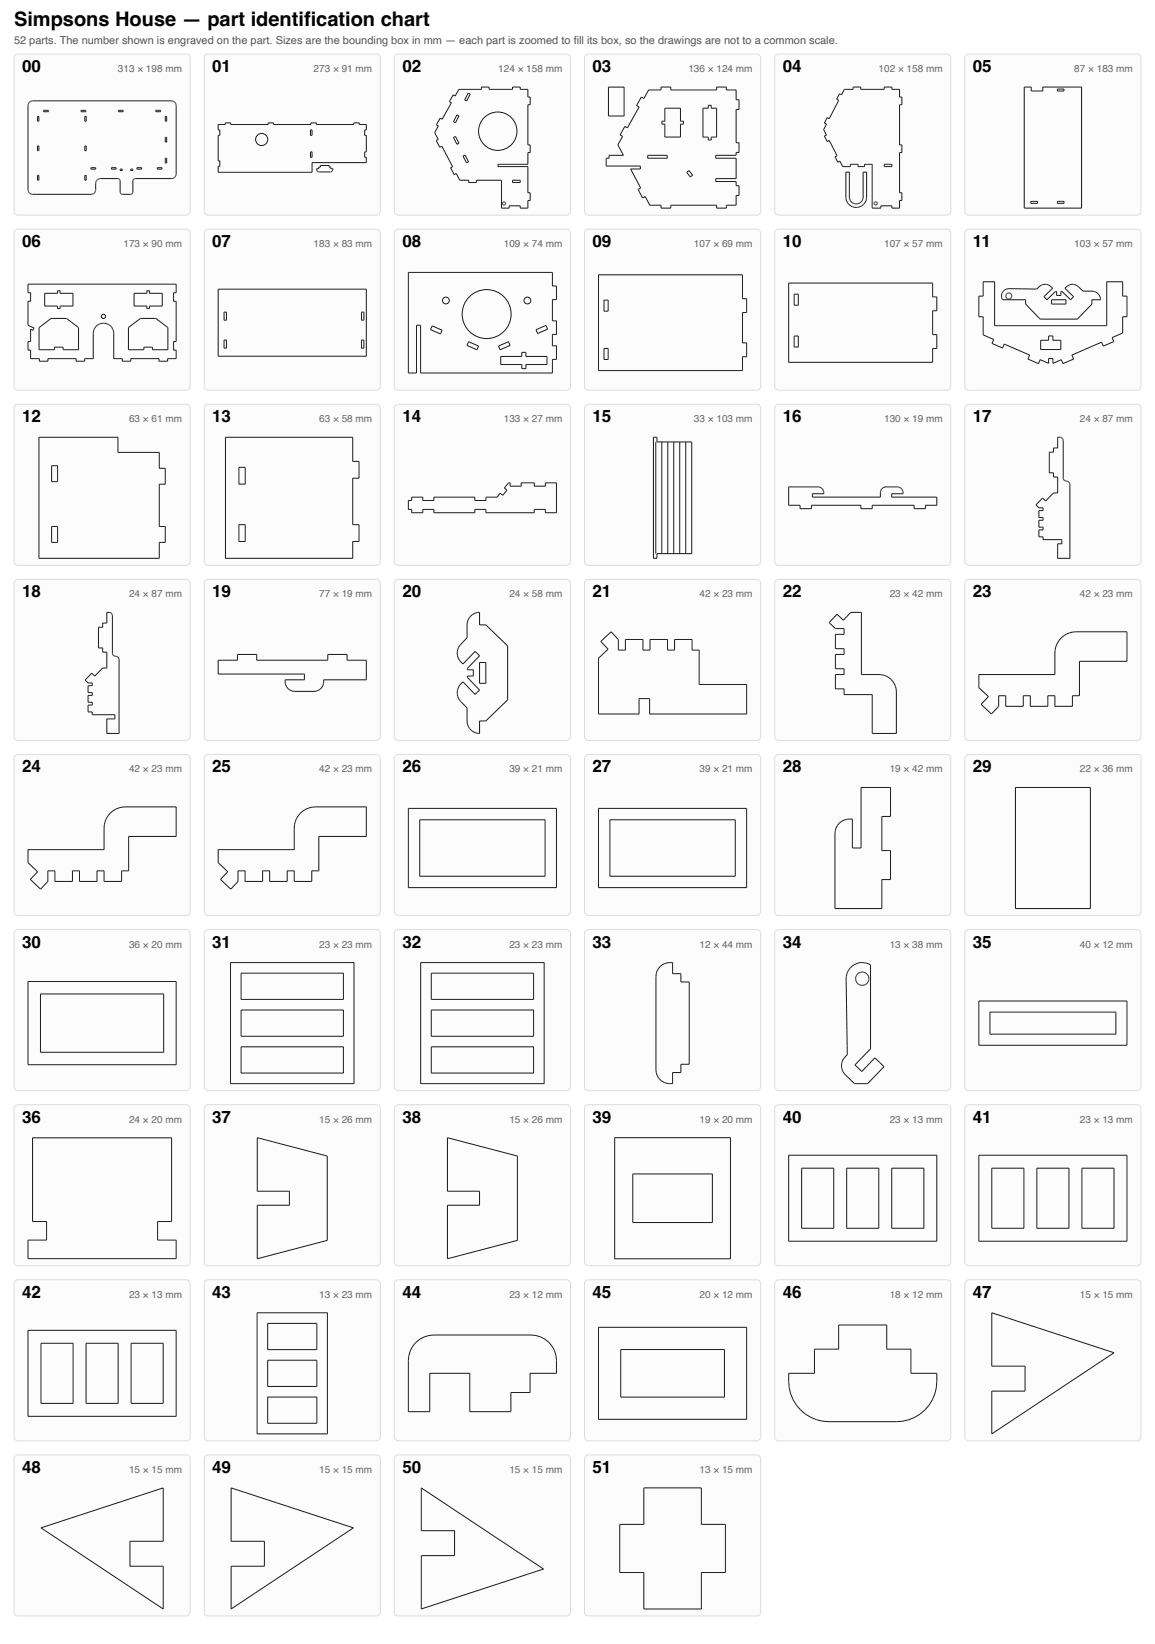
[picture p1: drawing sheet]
<svg xmlns="http://www.w3.org/2000/svg" width="611mm" height="869mm" viewBox="0 0 611 869" stroke-linecap="round" stroke-linejoin="round" font-family="sans-serif">
<path d="M8 29h2h88h2l1 2v81l-1 1-2 1h-88l-2-1-1-1v-81z" fill="#fcfcfc" stroke="#ddd" stroke-width=".53"/>
<g fill="none" stroke="#1a1a1a" stroke-width=".53">
<path d="M16 54l-1 2v44l1 2 1 1h32l1-2 1-5 2-2M16 54l1-1h74l2 2M16 54h.1M23 58h3v1h-3zM43 58h2v1h-2zM63 58h2v1h-2zM82 58h3v1h-3zM93 55h.1M93 55v38M20 62h1v2h-1zM20 77h1v3h-1zM45 77h1v3h-1z"/>
<path d="M45 62h1v2h-1zM87 62h1v2h-1zM87 73h1v2h-1zM20 93h1v2h-1zM45 93h1v2h-1zM48 89h3h-3zM53 94h9l1 1M53 94h.1M59 89h2h-2zM63 95h.1M63 95l1 7M64 89h1v1h-1z"/>
<path d="M69 89h1v1h-1zM72 89h3h-3zM83 89h3h-3zM87 84h1v2h-1zM93 93l-2 1-20 1h-1v7M93 93h.1M64 102h.1M64 102l1 1h4l1-1M70 102h.1"/>
</g>
<path d="M109 29h1h89h1l1 2v81l-1 1-1 1h-89l-1-1-1-1v-81z" fill="#fcfcfc" stroke="#ddd" stroke-width=".53"/>
<g fill="none" stroke="#1a1a1a" stroke-width=".53">
<path d="M115 66h4v-1h3v1h20v-1h3v1h19v-1h3v1h20v-1h3v1h4v3h-1v3h1v8h-1v3h1v3h-29v5h-50v-3h1v-3h-1v-13h1v-3h-1zM164 69h1v3h-1zM164 80h1v3h-1zM167 89h2v-2h5v1h1v1l1 1-1 1h-6h-1z"/>
<circle cx="138" cy="74" r="3"/>
</g>
<path d="M209 29h2h89h1l1 2v81l-1 1-1 1h-89l-2-1-1-1v-81z" fill="#fcfcfc" stroke="#ddd" stroke-width=".53"/>
<g fill="none" stroke="#1a1a1a" stroke-width=".53">
<path d="M240 50l1 1 2-4h12v-1h4v1h12v-1h4v1h4v4h1v4h-1v22h1v4h-1v6h-16v1h16v14h1v4h-1v4h-4v-1h-6v1h-4v-15h-13v2h-4v-2h-5l-2-3h-1l-2-3 1-1-5-11-1 1-2-4h1l-2-4 2-3-1-1 2-4 1 1 5-9h-1zM248 49l1 1-2 3h-1zM240 73l1-1 2 4h-1zM242 61h1l-2 4-1-1zM245 83l1-1 2 4h-1zM271 95h4v2h-4zM266 108h.1M266 107v1M266 107h.1M266 108h1M266 107h1M267 107h.1"/>
<path d="M267 108h.1M267 107v1"/>
<circle cx="263" cy="69" r="10"/>
</g>
<path d="M310 29h1h89h2v2v81v1l-2 1h-89l-1-1-1-1v-81z" fill="#fcfcfc" stroke="#ddd" stroke-width=".53"/>
<path d="M322 46h8v15h-8zM339 51l1 1 3-4h7v-2h5v2h24v-2h5v2h5v5h2v5h-2v17h2v6h-2v1h-11v2h11v10h-11v2h11v2h2v5h-2v6h-5v1h-5v-1h-24v1h-5v-1h-6l-3-5-1 1-3-5 2-1-6-10h6v-1h-19v-4h2v-2h8l-3-5 2-5-1-1 2-4 2 1 6-11-1-1zM352 57h8v7h1v2h-1v6h-8v-6h-2v-2h2zM372 57h2v-1h2v1h3v16h-3v1h-2v-1h-2zM342 82h11v2h-11zM363 91l1-1 2 3-1 1z" fill="none" stroke="#1a1a1a" stroke-width=".53"/>
<path d="M410 29h2h89h1l1 2v81l-1 1-1 1h-89l-2-1v-1v-81z" fill="#fcfcfc" stroke="#ddd" stroke-width=".53"/>
<g fill="none" stroke="#1a1a1a" stroke-width=".53">
<path d="M444 50h1l1-3h5v-1h4v1h12v-1h5v1h4v4h1v4h-1v22h1v4h-1v21h1v4h-1v4h-4v-1h-6v1h-5v-23h-4v1h-3v-1h-4v1h-4l-2-3-1 1-2-3 2-1-5-8-1 1-1-3 1-1-2-2 2-3-1-1 1-3 1 1 5-10-1-1zM447 91h2v13a4 4 0 0 0 4 4 4 4 0 0 0 3-4v-13h2v13a5 5 0 0 1-5 6 5 5 0 0 1-6-6zM467 87h5v1h-5zM462 108h.1M462 107v1M462 107h.1M462 108h1M463 108h.1M463 107h-1M463 107h.1M463 107h1M464 108h-1"/>
<path d="M464 108h.1M464 107h.1M464 107v1"/>
</g>
<path d="M511 29h1h89h2v2v81v1l-2 1h-89l-1-1-1-1v-81z" fill="#fcfcfc" stroke="#ddd" stroke-width=".53"/>
<path d="M542 46h3v2h6v-2h21v64h-30zM559 47h4v1h-4zM545 106h4v2h-4zM559 106h4v2h-4z" fill="none" stroke="#1a1a1a" stroke-width=".53"/>
<path d="M8 122l2-1h88l2 1 1 1v81l-1 2h-2h-88h-2l-1-2v-81z" fill="#fcfcfc" stroke="#ddd" stroke-width=".53"/>
<g fill="none" stroke="#1a1a1a" stroke-width=".53">
<path d="M15 150h78v5h-1v4h1v22h-1v4h1v5h-4v1h-5v-1h-15v1h-4v-1h-5v-14a5 5 0 0 0-5-5 5 5 0 0 0-6 5v14h-4v1h-5v-1h-15v1h-4v-1h-5v-5h-1v-4h1v-7l1 1 1-2-3-1v-13h1v-4h-1zM24 155h6v-1h2v1h7v7h-7v1h-2v-1h-6zM71 155h7v-1h1v1h7v7h-7v1h-1v-1h-7zM21 173l6-5h8l7 5v12h-9v-1h-4v1h-8zM68 173l6-5h8l7 5v12h-8v-1h-5v1h-8z"/>
<circle cx="55" cy="167" r="1.1"/>
</g>
<path d="M109 122l1-1h89l1 1 1 1v81l-1 2h-1h-89h-1l-1-2v-81z" fill="#fcfcfc" stroke="#ddd" stroke-width=".53"/>
<path d="M115 153h79v35h-79zM118 180h2v4h-2zM118 165h2v4h-2zM191 165h1v4h-1zM191 180h1v4h-1z" fill="none" stroke="#1a1a1a" stroke-width=".53"/>
<path d="M209 122l2-1h89l1 1 1 1v81l-1 2h-1h-89h-2l-1-2v-81z" fill="#fcfcfc" stroke="#ddd" stroke-width=".53"/>
<g fill="none" stroke="#1a1a1a" stroke-width=".53">
<path d="M216 144h76v7h2v7h-2v12h2v7h-2v6h2v7h-2v7h-70v-25h-2v25h-4zM228 172l6 3-1 2-5-3zM283 174l6-2 1 2-6 2zM248 181l5 2-1 2-5-2zM264 183l5-2 1 2-6 2zM265 188h11v-2h2v2h11v5h-11v2h-2v-2h-11z"/>
<circle cx="236" cy="159" r="1.8"/>
<circle cx="279" cy="159" r="1.8"/>
<circle cx="257" cy="166" r="13"/>
</g>
<path d="M310 122l1-1h89l2 1v1v81v2h-2h-89h-1l-1-2v-81z" fill="#fcfcfc" stroke="#ddd" stroke-width=".53"/>
<path d="M316 145h77v13h2v7h-2v16h2v8h-2v7h-77zM319 159h3v6h-3zM319 184h3v6h-3z" fill="none" stroke="#1a1a1a" stroke-width=".53"/>
<path d="M410 122l2-1h89l1 1 1 1v81l-1 2h-1h-89h-2v-2v-81z" fill="#fcfcfc" stroke="#ddd" stroke-width=".53"/>
<path d="M417 150h76v7h2v7h-2v13h2v7h-2v8h-76zM420 156h2v5h-2zM420 178h2v6h-2z" fill="none" stroke="#1a1a1a" stroke-width=".53"/>
<path d="M511 122l1-1h89l2 1v1v81v2h-2h-89h-1l-1-2v-81z" fill="#fcfcfc" stroke="#ddd" stroke-width=".53"/>
<path d="M520 149h6v23h59v-23h9v8h2v11h-2v8l-6 3 1 2-6 2-1-2-15 7 1 2-6 2-1-2-4 2v-2h-3v2l-4-2-1 2-6-2 1-2-13-6-1 2-6-2 1-2-5-3v-9h-2v-11h2zM531 154l2-1h15a5 5 0 0 1 9-1l-5 5 2 2 4-5h1v2h2v-2l5 5 2-2-5-5a5 5 0 0 1 7 0l3 2h4a5 5 0 0 1 5 5h-5v2l-7 8h-20l-8-8v-2h-12v-3zM532 158a1.6 1.6 0 0 1 0-3 1.6 1.6 0 0 1 2 0 1.6 1.6 0 0 1 1 3M532 158h.1M532 158h1h2M535 158h.1M556 159h8v2h-8zM550 180h4v-2h3v2h4v5h-11z" fill="none" stroke="#1a1a1a" stroke-width=".53"/>
<path d="M8 214h2h88h2l1 2v81l-1 1-2 1h-88l-2-1-1-1v-81z" fill="#fcfcfc" stroke="#ddd" stroke-width=".53"/>
<path d="M21 231h41v8h22v9h3v8h-3v22h3v9h-3v8h-63zM27 246h3v9h-3zM27 278h3v9h-3z" fill="none" stroke="#1a1a1a" stroke-width=".53"/>
<path d="M109 214h1h89h1l1 2v81l-1 1-1 1h-89l-1-1-1-1v-81z" fill="#fcfcfc" stroke="#ddd" stroke-width=".53"/>
<path d="M119 231h67v13h4v9h-4v24h4v9h-4v9h-67zM126 247h4v9h-4zM126 277h4v9h-4z" fill="none" stroke="#1a1a1a" stroke-width=".53"/>
<path d="M209 214h2h89h1l1 2v81l-1 1-1 1h-89l-2-1-1-1v-81z" fill="#fcfcfc" stroke="#ddd" stroke-width=".53"/>
<path d="M218 263h6v2h5v-2h22v2h6v-2h6l1-2 2 1 2-3-1-1 2-3h1v2h6v-2h6v2h6v-2h6v16h-6v-2h-6v2h-25v-2h-6v2h-22v-2h-5v2h-6v-2h-2v-4h2z" fill="none" stroke="#1a1a1a" stroke-width=".53"/>
<path d="M310 214h1h89h2v2v81v1l-2 1h-89l-1-1-1-1v-81z" fill="#fcfcfc" stroke="#ddd" stroke-width=".53"/>
<path d="M345 231h2v3h19v59h-19v2h-2zM347 234v59M350 234v59M353 234v59M356 234v59M359 234v59M363 234v59" fill="none" stroke="#1a1a1a" stroke-width=".53"/>
<path d="M410 214h2h89h1l1 2v81l-1 1-1 1h-89l-2-1v-1v-81z" fill="#fcfcfc" stroke="#ddd" stroke-width=".53"/>
<path d="M417 258h16a3 3 0 0 1 3 3h-6v2h35v-2a3 3 0 0 1 3-3h6a3 3 0 0 1 3 3h-6v2h24v4h-6v2h-6v-2h-22v2h-6v-2h-26v2h-6v-2h-6z" fill="none" stroke="#1a1a1a" stroke-width=".53"/>
<path d="M511 214h1h89h2v2v81v1l-2 1h-89l-1-1-1-1v-81z" fill="#fcfcfc" stroke="#ddd" stroke-width=".53"/>
<path d="M559 231h2l1 2v20l4 3v39h-7v-7h2v-3h-10v-1h-2v-4h2v-1h-2v-4h2v-1h-2v-4h2v-1h-2l-1-2 3-4 2 2 4-4h2v-9h-2v-2h-2v-11h2v-2h2zM564 254h.1" fill="none" stroke="#1a1a1a" stroke-width=".53"/>
<path d="M8 307l2-1h88l2 1 1 2v80l-1 2-2 1h-88l-2-1-1-2v-80z" fill="#fcfcfc" stroke="#ddd" stroke-width=".53"/>
<path d="M56 324h2l1 1v21l4 2v40h-7v-8h5v-2h-12v-1h-2v-4h2v-2h-2v-3h2v-2h-2v-3h2v-2h-2l-2-1 4-4 1 2 4-5h2v-8h-2v-2h-2v-11h2v-2h2z" fill="none" stroke="#1a1a1a" stroke-width=".53"/>
<path d="M109 307l1-1h89l1 1 1 2v80l-1 2-1 1h-89l-1-1-1-2v-80z" fill="#fcfcfc" stroke="#ddd" stroke-width=".53"/>
<path d="M115 349h11v-3h10v3h37v-3h10v3h11v11h-23a5 5 0 0 1-5 6h-10a5 5 0 0 1-5-6h10v-4h-46z" fill="none" stroke="#1a1a1a" stroke-width=".53"/>
<path d="M209 307l2-1h89l1 1 1 2v80l-1 2-1 1h-89l-2-1-1-2v-80z" fill="#fcfcfc" stroke="#ddd" stroke-width=".53"/>
<path d="M249 326l3-2h2v6h3l11 12v28l-11 11h-3v7a7 7 0 0 1-7-7v-7l-3-3a7 7 0 0 1 1-10l6 6 3-2-7-7h3v-4h-3v-1l7-6-3-2-6 6a7 7 0 0 1-1-10l3-4v-8zM254 350h3v11h-3z" fill="none" stroke="#1a1a1a" stroke-width=".53"/>
<path d="M310 307l1-1h89l2 1v2v80v2l-2 1h-89l-1-1-1-2v-80z" fill="#fcfcfc" stroke="#ddd" stroke-width=".53"/>
<path d="M318 339l5-5 4 4v6h4v-6h9v6h4v-6h9v6h4v-6h9v6h4v18h25v16h-52v-9h-5v9h-22v-30l6-5z" fill="none" stroke="#1a1a1a" stroke-width=".53"/>
<path d="M410 307l2-1h89l1 1 1 2v80l-1 2-1 1h-89l-2-1v-2v-80z" fill="#fcfcfc" stroke="#ddd" stroke-width=".53"/>
<path d="M443 325l3 3 4-4h5v33h10a9 9 0 0 1 9 9v22h-13v-21h-15v-3h-4v-7h4v-3h-4v-8h4v-3h-4v-8h4v-3h-4l-4-3z" fill="none" stroke="#1a1a1a" stroke-width=".53"/>
<path d="M511 307l1-1h89l2 1v2v80v2l-2 1h-89l-1-1-1-2v-80z" fill="#fcfcfc" stroke="#ddd" stroke-width=".53"/>
<path d="M518 357h40v-12a11 11 0 0 1 11-11h27v16h-25v18h-4v6h-9v-6h-4v6h-9v-6h-4v6h-9v-6h-4v6l-4 4-5-6 4-4-5-4z" fill="none" stroke="#1a1a1a" stroke-width=".53"/>
<path d="M8 400l2-1h88l2 1 1 1v81l-1 2h-2h-88h-2l-1-2v-81z" fill="#fcfcfc" stroke="#ddd" stroke-width=".53"/>
<path d="M15 449h40v-11a11 11 0 0 1 11-11h27v15h-25v19h-4v5h-9v-5h-4v5h-9v-5h-4v5h-9v-5h-4v5l-4 4-5-5 4-4-5-5z" fill="none" stroke="#1a1a1a" stroke-width=".53"/>
<path d="M109 400l1-1h89l1 1 1 1v81l-1 2h-1h-89h-1l-1-2v-81z" fill="#fcfcfc" stroke="#ddd" stroke-width=".53"/>
<path d="M115 449h41v-11a11 11 0 0 1 11-11h27v15h-25v19h-4v5h-9v-5h-4v5h-9v-5h-4v5h-9v-5h-4v5l-4 4-5-5 3-4-5-5z" fill="none" stroke="#1a1a1a" stroke-width=".53"/>
<path d="M209 400l2-1h89l1 1 1 1v81l-1 2h-1h-89h-2l-1-2v-81z" fill="#fcfcfc" stroke="#ddd" stroke-width=".53"/>
<path d="M216 428h78v41h-78zM222 434h66v29h-66z" fill="none" stroke="#1a1a1a" stroke-width=".53"/>
<path d="M310 400l1-1h89l2 1v1v81v2h-2h-89h-1l-1-2v-81z" fill="#fcfcfc" stroke="#ddd" stroke-width=".53"/>
<path d="M316 428h79v41h-79zM322 434h67v29h-67z" fill="none" stroke="#1a1a1a" stroke-width=".53"/>
<path d="M410 400l2-1h89l1 1 1 1v81l-1 2h-1h-89h-2v-2v-81z" fill="#fcfcfc" stroke="#ddd" stroke-width=".53"/>
<path d="M455 416h16v16h-5v18h5v15h-5v15h-25v-39a8 8 0 0 1 10-8v15h4z" fill="none" stroke="#1a1a1a" stroke-width=".53"/>
<path d="M511 400l1-1h89l2 1v1v81v2h-2h-89h-1l-1-2v-81z" fill="#fcfcfc" stroke="#ddd" stroke-width=".53"/>
<path d="M537 416h39v64h-39z" fill="none" stroke="#1a1a1a" stroke-width=".53"/>
<path d="M8 492h2h88h2l1 2v81l-1 1-2 1h-88l-2-1-1-1v-81z" fill="#fcfcfc" stroke="#ddd" stroke-width=".53"/>
<path d="M15 519h78v44h-78zM21 526h66v30h-66z" fill="none" stroke="#1a1a1a" stroke-width=".53"/>
<path d="M109 492h1h89h1l1 2v81l-1 1-1 1h-89l-1-1-1-1v-81z" fill="#fcfcfc" stroke="#ddd" stroke-width=".53"/>
<path d="M122 509h65v64h-65zM127 515h55v14h-55zM127 534h55v14h-55zM127 554h55v13h-55z" fill="none" stroke="#1a1a1a" stroke-width=".53"/>
<path d="M209 492h2h89h1l1 2v81l-1 1-1 1h-89l-2-1-1-1v-81z" fill="#fcfcfc" stroke="#ddd" stroke-width=".53"/>
<path d="M222 509h66v64h-66zM228 515h54v14h-54zM228 534h54v14h-54zM228 554h54v13h-54z" fill="none" stroke="#1a1a1a" stroke-width=".53"/>
<path d="M310 492h1h89h2v2v81v1l-2 1h-89l-1-1-1-1v-81z" fill="#fcfcfc" stroke="#ddd" stroke-width=".53"/>
<path d="M349 511l2-1 5-1v6h4v4h4v44h-4v4h-4v6a8 8 0 0 1-9-7v-50v-2z" fill="none" stroke="#1a1a1a" stroke-width=".53"/>
<path d="M410 492h2h89h1l1 2v81l-1 1-1 1h-89l-2-1v-1v-81z" fill="#fcfcfc" stroke="#ddd" stroke-width=".53"/>
<g fill="none" stroke="#1a1a1a" stroke-width=".53">
<path d="M450 512a8 8 0 0 1 10-2v45l-8 8 4 4 7-8 4 5-8 9h-7l-5-5a7 7 0 0 1 1-10l-1-40 1-4zM460 510h.1"/>
<circle cx="456" cy="518" r="4"/>
</g>
<path d="M511 492h1h89h2v2v81v1l-2 1h-89l-1-1-1-1v-81z" fill="#fcfcfc" stroke="#ddd" stroke-width=".53"/>
<path d="M518 529h78v24h-78zM523 535h67v12h-67z" fill="none" stroke="#1a1a1a" stroke-width=".53"/>
<path d="M8 585l2-1h88l2 1 1 1v81l-1 2h-2h-88h-2l-1-2v-81z" fill="#fcfcfc" stroke="#ddd" stroke-width=".53"/>
<path d="M17 602h74v44h-8v10h10v10h-78v-10h10v-10h-8z" fill="none" stroke="#1a1a1a" stroke-width=".53"/>
<path d="M109 585l1-1h89l1 1 1 1v81l-1 2h-1h-89h-1l-1-2v-81z" fill="#fcfcfc" stroke="#ddd" stroke-width=".53"/>
<path d="M136 602l37 9v45l-37 10v-29h17v-7h-17z" fill="none" stroke="#1a1a1a" stroke-width=".53"/>
<path d="M209 585l2-1h89l1 1 1 1v81l-1 2h-1h-89h-2l-1-2v-81z" fill="#fcfcfc" stroke="#ddd" stroke-width=".53"/>
<path d="M237 602l37 9v45l-37 10v-29h17v-7h-17z" fill="none" stroke="#1a1a1a" stroke-width=".53"/>
<path d="M310 585l1-1h89l2 1v1v81v2h-2h-89h-1l-1-2v-81z" fill="#fcfcfc" stroke="#ddd" stroke-width=".53"/>
<path d="M325 602h61v64h-61zM335 621h42v26h-42z" fill="none" stroke="#1a1a1a" stroke-width=".53"/>
<path d="M410 585l2-1h89l1 1 1 1v81l-1 2h-1h-89h-2v-2v-81z" fill="#fcfcfc" stroke="#ddd" stroke-width=".53"/>
<path d="M417 611h78v45h-78zM424 618h17v32h-17zM448 618h17v32h-17zM471 618h17v32h-17z" fill="none" stroke="#1a1a1a" stroke-width=".53"/>
<path d="M511 585l1-1h89l2 1v1v81v2h-2h-89h-1l-1-2v-81z" fill="#fcfcfc" stroke="#ddd" stroke-width=".53"/>
<path d="M518 611h78v45h-78zM524 618h17v32h-17zM548 618h17v32h-17zM572 618h17v32h-17z" fill="none" stroke="#1a1a1a" stroke-width=".53"/>
<path d="M8 677h2h88h2l1 2v81l-1 1-2 1h-88l-2-1-1-1v-81z" fill="#fcfcfc" stroke="#ddd" stroke-width=".53"/>
<path d="M15 704h78v45h-78zM22 710h17v32h-17zM45 710h17v32h-17zM69 710h17v32h-17z" fill="none" stroke="#1a1a1a" stroke-width=".53"/>
<path d="M109 677h1h89h1l1 2v81l-1 1-1 1h-89l-1-1-1-1v-81z" fill="#fcfcfc" stroke="#ddd" stroke-width=".53"/>
<path d="M136 694h37v64h-37zM142 700h26v14h-26zM142 719h26v14h-26zM142 739h26v14h-26z" fill="none" stroke="#1a1a1a" stroke-width=".53"/>
<path d="M209 677h2h89h1l1 2v81l-1 1-1 1h-89l-2-1-1-1v-81z" fill="#fcfcfc" stroke="#ddd" stroke-width=".53"/>
<path d="M220 710a14 14 0 0 1 9-4h52a14 14 0 0 1 13 14v6h-14v10h-10v11h-22v-21h-21v21h-11v-27a13 13 0 0 1 4-10z" fill="none" stroke="#1a1a1a" stroke-width=".53"/>
<path d="M310 677h1h89h2v2v81v1l-2 1h-89l-1-1-1-1v-81z" fill="#fcfcfc" stroke="#ddd" stroke-width=".53"/>
<path d="M316 702h79v49h-79zM328 714h55v25h-55z" fill="none" stroke="#1a1a1a" stroke-width=".53"/>
<path d="M410 677h2h89h1l1 2v81l-1 1-1 1h-89l-2-1v-1v-81z" fill="#fcfcfc" stroke="#ddd" stroke-width=".53"/>
<path d="M417 726h14v-13h12v-12h26v12h13v13h13a22 22 0 0 1-21 26h-36a22 22 0 0 1-21-26z" fill="none" stroke="#1a1a1a" stroke-width=".53"/>
<path d="M511 677h1h89h2v2v81v1l-2 1h-89l-1-1-1-1v-81z" fill="#fcfcfc" stroke="#ddd" stroke-width=".53"/>
<path d="M524 694l65 21-65 43v-22h18v-14h-18z" fill="none" stroke="#1a1a1a" stroke-width=".53"/>
<path d="M8 770l2-1h88l2 1 1 2v80l-1 2-2 1h-88l-2-1-1-2v-80z" fill="#fcfcfc" stroke="#ddd" stroke-width=".53"/>
<path d="M22 808l64-21v28h-17v13h17v23z" fill="none" stroke="#1a1a1a" stroke-width=".53"/>
<path d="M109 770l1-1h89l1 1 1 2v80l-1 2-1 1h-89l-1-1-1-2v-80z" fill="#fcfcfc" stroke="#ddd" stroke-width=".53"/>
<path d="M122 787l65 21-65 43v-23h18v-13h-18z" fill="none" stroke="#1a1a1a" stroke-width=".53"/>
<path d="M209 770l2-1h89l1 1 1 2v80l-1 2-1 1h-89l-2-1-1-2v-80z" fill="#fcfcfc" stroke="#ddd" stroke-width=".53"/>
<path d="M223 787l64 43-64 21v-28h17v-14h-17z" fill="none" stroke="#1a1a1a" stroke-width=".53"/>
<path d="M310 770l1-1h89l2 1v2v80v2l-2 1h-89l-1-1-1-2v-80z" fill="#fcfcfc" stroke="#ddd" stroke-width=".53"/>
<path d="M340 787h31v19h13v26h-13v19h-31v-19h-12v-26h12z" fill="none" stroke="#1a1a1a" stroke-width=".53"/>
<text font-size="10.6" x="7" y="14">Simpsons House — part identification chart</text>
<g font-size="9">
<text x="12" y="38">00</text>
<text x="112" y="38">01</text>
<text x="213" y="38">02</text>
<text x="313" y="38">03</text>
<text x="414" y="38">04</text>
<text x="514" y="38">05</text>
<text x="12" y="131">06</text>
<text x="112" y="131">07</text>
<text x="213" y="131">08</text>
<text x="313" y="131">09</text>
<text x="414" y="131">10</text>
<text x="514" y="131">11</text>
<text x="12" y="223">12</text>
<text x="112" y="223">13</text>
<text x="213" y="223">14</text>
<text x="313" y="223">15</text>
<text x="414" y="223">16</text>
<text x="514" y="223">17</text>
<text x="12" y="316">18</text>
<text x="112" y="316">19</text>
<text x="213" y="316">20</text>
<text x="313" y="316">21</text>
<text x="414" y="316">22</text>
<text x="514" y="316">23</text>
<text x="12" y="409">24</text>
<text x="112" y="409">25</text>
<text x="213" y="409">26</text>
<text x="313" y="409">27</text>
<text x="414" y="409">28</text>
<text x="514" y="409">29</text>
<text x="12" y="501">30</text>
<text x="112" y="501">31</text>
<text x="213" y="501">32</text>
<text x="313" y="501">33</text>
<text x="414" y="501">34</text>
<text x="514" y="501">35</text>
<text x="12" y="594">36</text>
<text x="112" y="594">37</text>
<text x="213" y="594">38</text>
<text x="313" y="594">39</text>
<text x="414" y="594">40</text>
<text x="514" y="594">41</text>
<text x="12" y="686">42</text>
<text x="112" y="686">43</text>
<text x="213" y="686">44</text>
<text x="313" y="686">45</text>
<text x="414" y="686">46</text>
<text x="514" y="686">47</text>
<text x="12" y="779">48</text>
<text x="112" y="779">49</text>
<text x="213" y="779">50</text>
<text x="313" y="779">51</text>
</g>
<text font-size="5.8" fill="#555" x="7" y="23">52 parts. The number shown is engraved on the part. Sizes are the bounding box in mm — each part is zoomed to fill its box, so the drawings are not to a common scale.</text>
<g font-size="5.3" fill="#666">
<text x="62" y="38">313 × 198 mm</text>
<text x="166" y="38">273 × 91 mm</text>
<text x="263" y="38">124 × 158 mm</text>
<text x="364" y="38">136 × 124 mm</text>
<text x="465" y="38">102 × 158 mm</text>
<text x="568" y="38">87 × 183 mm</text>
<text x="65" y="131">173 × 90 mm</text>
<text x="166" y="131">183 × 83 mm</text>
<text x="266" y="131">109 × 74 mm</text>
<text x="367" y="131">107 × 69 mm</text>
<text x="467" y="131">107 × 57 mm</text>
<text x="568" y="131">103 × 57 mm</text>
<text x="68" y="223">63 × 61 mm</text>
<text x="169" y="223">63 × 58 mm</text>
<text x="266" y="223">133 × 27 mm</text>
<text x="367" y="223">33 × 103 mm</text>
<text x="467" y="223">130 × 19 mm</text>
<text x="571" y="223">24 × 87 mm</text>
<text x="68" y="316">24 × 87 mm</text>
<text x="169" y="316">77 × 19 mm</text>
<text x="269" y="316">24 × 58 mm</text>
<text x="370" y="316">42 × 23 mm</text>
<text x="470" y="316">23 × 42 mm</text>
<text x="571" y="316">42 × 23 mm</text>
<text x="68" y="409">42 × 23 mm</text>
<text x="169" y="409">42 × 23 mm</text>
<text x="269" y="409">39 × 21 mm</text>
<text x="370" y="409">39 × 21 mm</text>
<text x="470" y="409">19 × 42 mm</text>
<text x="571" y="409">22 × 36 mm</text>
<text x="68" y="501">36 × 20 mm</text>
<text x="169" y="501">23 × 23 mm</text>
<text x="269" y="501">23 × 23 mm</text>
<text x="370" y="501">12 × 44 mm</text>
<text x="470" y="501">13 × 38 mm</text>
<text x="571" y="501">40 × 12 mm</text>
<text x="68" y="594">24 × 20 mm</text>
<text x="169" y="594">15 × 26 mm</text>
<text x="269" y="594">15 × 26 mm</text>
<text x="370" y="594">19 × 20 mm</text>
<text x="470" y="594">23 × 13 mm</text>
<text x="571" y="594">23 × 13 mm</text>
<text x="68" y="686">23 × 13 mm</text>
<text x="169" y="686">13 × 23 mm</text>
<text x="269" y="686">23 × 12 mm</text>
<text x="370" y="686">20 × 12 mm</text>
<text x="470" y="686">18 × 12 mm</text>
<text x="571" y="686">15 × 15 mm</text>
<text x="68" y="779">15 × 15 mm</text>
<text x="169" y="779">15 × 15 mm</text>
<text x="269" y="779">15 × 15 mm</text>
<text x="370" y="779">13 × 15 mm</text>
</g>
</svg>
